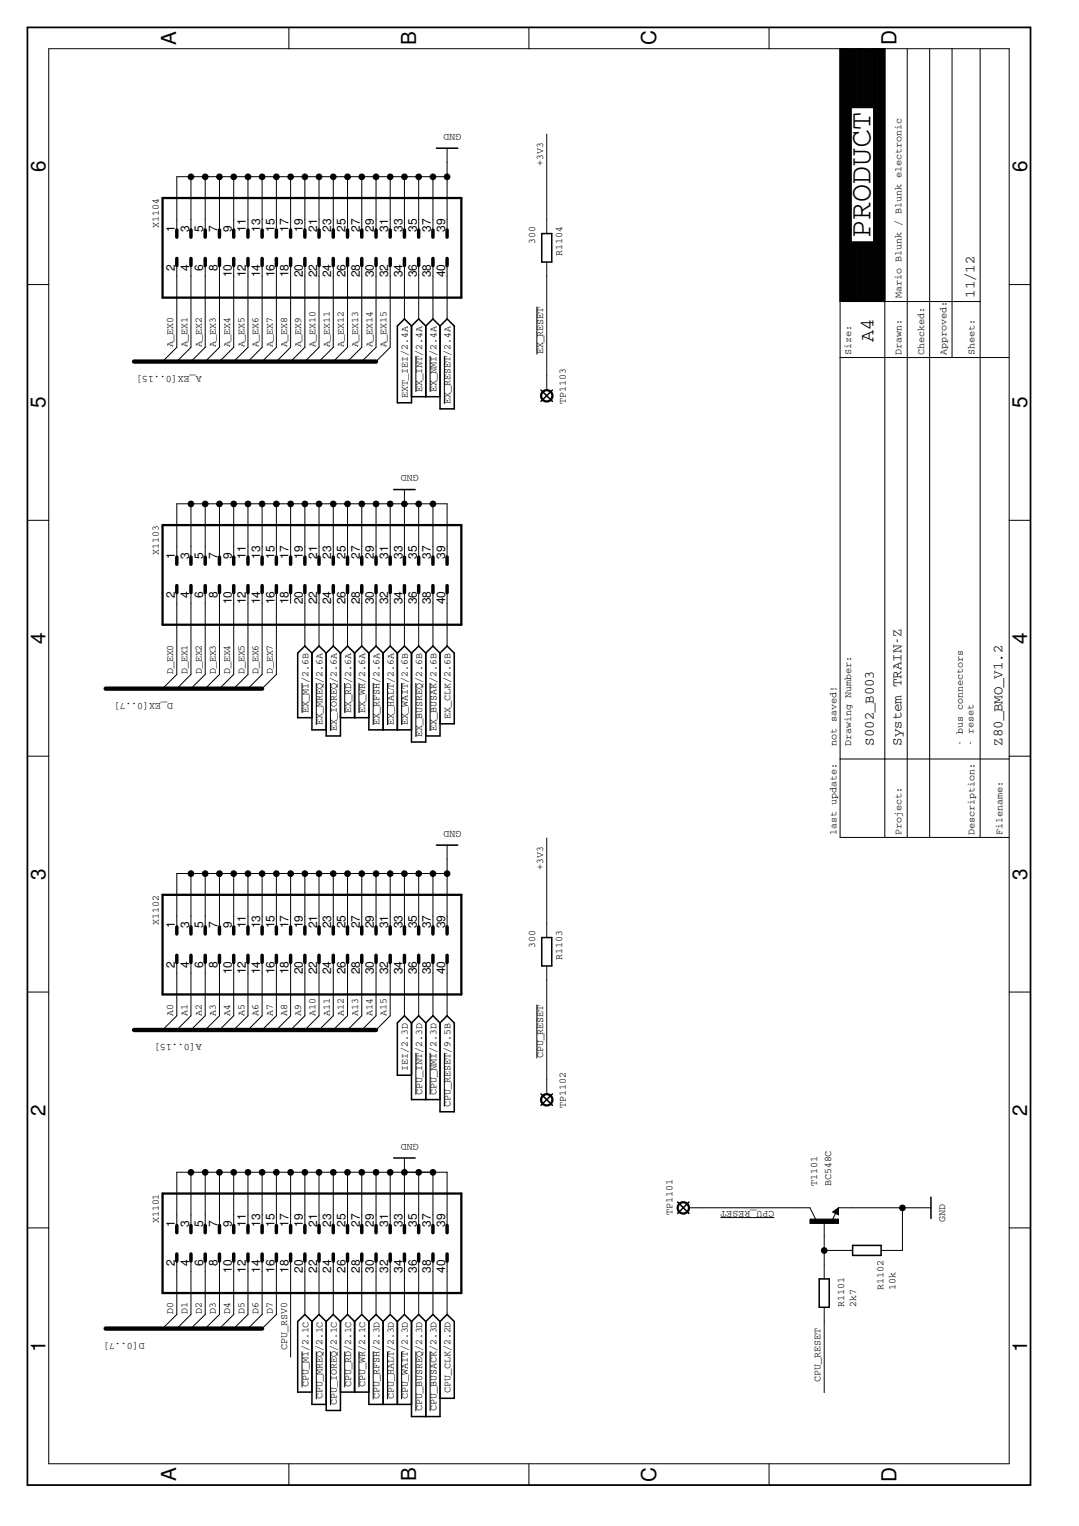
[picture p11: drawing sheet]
<svg xmlns="http://www.w3.org/2000/svg" width="210mm" height="297mm" viewBox="0 0 210 297" stroke-linecap="round" stroke-linejoin="round" font-family="sans-serif">
<g fill="none" stroke="#000" stroke-width=".3">
<path d="M84.9 28.9h4.1M105.4 45.5h1.9v5.5h-1.9zM78.7 62.1l1.4 1.4v14.9h-2.8v-14.9zM80.1 63.5l1.3-1.4 1.4 1.4M80.1 77.2h5.5M82.8 63.5v13.7M82.8 63.5l1.4-1.4 1.4 1.4M87 62.1l1.4 1.4v16.1h-2.8v-16.1zM105.2 75.9l2.3 2.2M107.5 75.9l-2.3 2.2M76.6 95.3h4.2M60.7 127.1v15h2.8"/>
<path d="M60.7 127.1l-1.4-1.3-1.4 1.3v12.6h2.8M60.7 127.1l1.4-1.3 1.4 1.3M63.5 127.1v16.2h2.7v-16.2M63.5 127.1l1.3-1.3 1.4 1.3M66.2 139.7h5.6M66.2 127.1l1.4-1.3 1.4 1.3M69 127.1v12.6M69 127.1l1.4-1.3 1.4 1.3M71.8 127.1v15h8.3M71.8 127.1l1.4-1.3 1.3 1.3M74.5 127.1v15M74.5 127.1l1.4-1.3 1.4 1.3"/>
<path d="M77.3 127.1v15M77.3 127.1l1.4-1.3 1.4 1.3M80.1 127.1v17.3h2.7v-17.3M80.1 127.1l1.3-1.3 1.4 1.3M82.8 127.1l1.4-1.3 1.4 1.3M85.6 127.1v16.2h-2.8M85.6 127.1l1.4-1.3 1.4 1.3v13.8h-2.8M84.9 164.5h4.1M80.1 199.1l-1.4-1.4-1.4 1.4v10.2h2.8M80.1 199.1v14.9h5.5M80.1 199.1l1.3-1.4 1.4 1.4M82.8 199.1v14.9"/>
<path d="M82.8 199.1l1.4-1.4 1.4 1.4M87 197.7l1.4 1.4v17.3h-2.8v-17.3zM105.4 182.5h1.9v5.5h-1.9zM105.2 212.9l2.3 2.3M107.5 212.9l-2.3 2.3M76.6 225.4h4.2M131.8 234l2.2 2.2M134 234l-2.2 2.2M162.5 235.9l.3-.1v.4l-.5-.3 .7-.5v.8M181.1 233v4.2M60.7 257.2l-1.4-1.3-1.4 1.3v13.8h2.8M60.7 257.2v16.2h2.8"/>
<path d="M60.7 257.2l1.4-1.3 1.4 1.3M63.5 257.2l1.3-1.3 1.4 1.3M63.5 257.2v17.4h2.7v-17.4M66.2 257.2l1.4-1.3 1.4 1.3M69 257.2v13.8M69 257.2l1.4-1.3 1.4 1.3M71.8 257.2v16.2h8.3M71.8 257.2l1.4-1.3 1.3 1.3M74.5 257.2v16.2M74.5 257.2l1.4-1.3 1.4 1.3M77.3 257.2v16.2M77.3 257.2l1.4-1.3 1.4 1.3"/>
<path d="M80.1 257.2v18.5h5.5v-18.5M80.1 257.2l1.3-1.3 1.4 1.3M82.8 257.2v18.5M82.8 257.2l1.4-1.3 1.4 1.3M85.6 257.2l1.4-1.3 1.4 1.3v15h-2.8M159.4 248.9h1.9v5.6h-1.9zM165.9 242.4h5.5v2h-5.5zM66.2 271h5.6"/>
</g>
<g fill="none" stroke="#000" stroke-width=".19">
<path d="M9.5 9.5h186.8v275.4h-186.8zM56.2 5.3v4.2M102.9 5.3v4.2M149.6 5.3v4.2M163.4 9.5v153.5h32.9M163.4 9.5h6.5M163.5 9.5v49.1M163.6 9.5v49.1M163.7 9.5v49.1M163.8 9.5v49.1M163.9 9.5v49.1M164 9.5v49.1"/>
<path d="M164.1 9.5v49.1M164.2 9.5v49.1M164.3 9.5v49.1M164.4 9.5v49.1M164.5 9.5v49.1M164.6 9.5v49.1M164.7 9.5v49.1M164.8 9.5v49.1M164.9 9.5v49.1M165 9.5v49.1M165.1 9.5v49.1M165.2 9.5v49.1"/>
<path d="M165.3 9.5v49.1M165.4 9.5v49.1M165.5 9.5v49.1M165.6 9.5v49.1M165.7 9.5v11.5M165.8 9.5v11.5M165.9 9.5v11.5M166 9.5v11.5M166.1 9.5v11.5M166.2 9.5v11.5M166.3 9.5v11.5M166.4 9.5v11.5"/>
<path d="M166.5 9.5v11.5M166.6 9.5v11.5M166.7 9.5v11.5M166.8 9.5v11.5M166.9 9.5v11.5M167 9.5v11.5M167.1 9.5v11.5M167.2 9.5v11.5M167.3 9.5v11.5M167.4 9.5v11.5M167.5 9.5v11.5M167.6 9.5v11.5"/>
<path d="M167.7 9.5v11.5M167.8 9.5v11.5M167.9 9.5v11.5M168 9.5v11.5M168.1 9.5v11.5M168.2 9.5v11.5M168.3 9.5v11.5M168.4 9.5v11.5M168.5 9.5v11.5M168.6 9.5v11.5M168.7 9.5v11.5M168.8 9.5v11.5"/>
<path d="M168.9 9.5v11.5M169 9.5v11.5M169.1 9.5v11.5M169.2 9.5v11.5M169.3 9.5v11.5M169.4 9.5v11.5M169.5 9.5v11.5M169.6 9.5v11.5M169.7 9.5v11.5M169.8 9.5v11.5M169.9 9.5v49.2M169.9 9.5h2.2v153.5"/>
<path d="M170 9.5v49.2M170.1 9.5v49.2M170.2 9.5v49.2M170.3 9.5v49.2M170.4 9.5v49.2M170.5 9.5v49.2M170.6 9.5v49.2M170.7 9.5v49.2M170.8 9.5v49.2M170.9 9.5v49.2M171 9.5v49.2M171.1 9.5v49.2"/>
<path d="M171.2 9.5v49.2M171.3 9.5v49.2M171.4 9.5v49.2M171.5 9.5v49.2M171.6 9.5v49.2M171.7 9.5v49.2M171.8 9.5v49.2M171.9 9.5v49.2M172 9.5v49.2M176.5 9.5v153.5M180.8 9.5v153.5M185.2 9.5v60.1"/>
<path d="M190.7 9.5v153.5M37.1 34.4v11.1M39.9 34.4v11.1M42.7 34.4v11.1M45.5 34.4v11.1M48.2 34.4v11.1M51 34.4v11.1M53.8 34.4v11.1M56.5 34.4v11.1M59.3 34.4v11.1M62.1 34.4v11.1M64.8 34.4v11.1"/>
<path d="M67.6 34.4v11.1M70.4 34.4v11.1M73.2 34.4v11.1M75.9 34.4v11.1M78.7 34.4v11.1M81.4 34.4v11.1M84.2 34.4v11.1M87 28.9v16.6M87 34.4h-52.6v11.1M106.4 26.1v19.4M169.9 21h-4.3v26.1M5.3 55.4h4.2"/>
<path d="M34.4 51v16.6l-2.8 2.8M37.1 51v16.6l-2.7 2.8M39.9 51v16.6l-2.8 2.8M42.7 51v16.6l-2.8 2.8M45.5 51v16.6l-2.8 2.8M48.2 51v16.6l-2.7 2.8M51 51v16.6l-2.8 2.8M53.8 51v16.6l-2.8 2.8M56.5 51v16.6l-2.7 2.8M59.3 51v16.6l-2.8 2.8M62.1 51v16.6l-2.8 2.8M64.8 51v16.6l-2.7 2.8"/>
<path d="M67.6 51v16.6l-2.8 2.8M70.4 51v16.6l-2.8 2.8M73.2 51v16.6l-2.8 2.8M75.9 51v16.6l-2.7 2.8M78.7 51v11.1M81.4 51v11.1M84.2 51v11.1M87 51v11.1M104.4 59.7v9.3M106.4 51v24.9M163.4 58.7h27.3M163.4 58.6l8.7 .1"/>
<path d="M163.4 47.1h6.5M165.7 47.1v11.5M165.8 47.1v11.5M165.9 47.1v11.5M166 47.1v11.5M166.1 47.1v11.5M166.2 47.1v11.5M166.3 47.1v11.5M166.4 47.1v11.5M166.5 47.1v11.5M166.6 47.1v11.5M166.7 47.1v11.5"/>
<path d="M166.8 47.1v11.5M166.9 47.1v11.5M167 47.1v11.5M167.1 47.1v11.5M167.2 47.1v11.5M167.3 47.1v11.5M167.4 47.1v11.5M167.5 47.1v11.5M167.6 47.1v11.5M167.7 47.1v11.5M167.8 47.1v11.5M167.9 47.1v11.5"/>
<path d="M168 47.1v11.5M168.1 47.1v11.5M168.2 47.1v11.5M168.3 47.1v11.5M168.4 47.1v11.5M168.5 47.1v11.5M168.6 47.1v11.6M168.7 47.1v11.6M168.8 47.1v11.6M168.9 47.1v11.6M169 47.1v11.6M169.1 47.1v11.6"/>
<path d="M169.2 47.1v11.6M169.3 47.1v11.6M169.4 47.1v11.6M169.5 47.1v11.6M169.6 47.1v11.6M169.7 47.1v11.6M169.8 47.1v11.6M196.3 55.4h4.2M80.9 69.3v7M83.7 69.3v7M86.4 69.3v9.3M163.4 69.6h32.9"/>
<path d="M37.1 98.1v11M39.9 98.1v11M42.7 98.1v11M45.5 98.1v11M48.2 98.1v11M51 98.1v11M53.8 98.1v11M56.5 98.1v11M59.3 98.1v11M62.1 98.1v11M64.8 98.1v11M67.6 98.1v11"/>
<path d="M70.4 98.1v11M73.2 98.1v11M75.9 98.1v11M78.7 95.3v13.8M81.4 98.1v11M84.2 98.1v11M5.3 101.3h4.2M34.4 109.1v-11h52.6v11M34.4 114.7v16.6l-2.8 2.7M37.1 114.7v16.6l-2.7 2.7M39.9 114.7v16.6l-2.8 2.7M42.7 114.7v16.6l-2.8 2.7"/>
<path d="M45.5 114.7v16.6l-2.8 2.7M48.2 114.7v16.6l-2.7 2.7M51 114.7v16.6l-2.8 2.7M53.8 114.7v16.6l-2.8 2.7M56.5 114.7v2.7M59.3 114.7v11.1M62.1 114.7v11.1M64.8 114.7v11.1M67.6 114.7v11.1M70.4 114.7v11.1M73.2 114.7v11.1M75.9 114.7v11.1"/>
<path d="M78.7 114.7v11.1M81.4 114.7v11.1M84.2 114.7v11.1M87 114.7v11.1M196.3 101.3h4.2M58.8 132.9v5.9M61.5 132.9v8.2M64.3 132.9v9.4M67.1 132.9v5.9M69.8 132.9v5.9M72.6 132.9v8.2M75.4 132.9v8.2"/>
<path d="M78.1 132.9v8.2M80.9 132.9v10.5M83.7 132.9v9.4M5.3 147.2h4.2M163.4 147.7h32.9M196.3 147.2h4.2M37.1 170v11.1M39.9 170v11.1M42.7 170v11.1M45.5 170v11.1M48.2 170v11.1M51 170v11.1"/>
<path d="M53.8 170v11.1M56.5 170v11.1M59.3 170v11.1M62.1 170v11.1M64.8 170v11.1M67.6 170v11.1M70.4 170v11.1M73.2 170v11.1M75.9 170v11.1M78.7 170v11.1M81.4 170v11.1M84.2 170v11.1"/>
<path d="M87 164.5v16.6M87 170h-52.6v11.1M106.4 163.1v19.4M5.3 193.1h4.2M34.4 186.6v11.1l-2.8 2.8M37.1 186.6v11.1l-2.7 2.8M39.9 186.6v11.1l-2.8 2.8M42.7 186.6v11.1l-2.8 2.8M45.5 186.6v11.1l-2.8 2.8M48.2 186.6v11.1l-2.7 2.8M51 186.6v11.1l-2.8 2.8M53.8 186.6v11.1l-2.8 2.8"/>
<path d="M56.5 186.6v11.1l-2.7 2.8M59.3 186.6v11.1l-2.8 2.8M62.1 186.6v11.1l-2.8 2.8M64.8 186.6v11.1l-2.7 2.8M67.6 186.6v11.1l-2.8 2.8M70.4 186.6v11.1l-2.8 2.8M73.2 186.6v11.1l-2.8 2.8M75.9 186.6v11.1l-2.7 2.8M78.7 186.6v11.1M81.4 186.6v11.1M84.2 186.6v11.1M87 186.6v11.1"/>
<path d="M104.4 195.5v10.5M106.4 188v24.9M196.3 193.1h4.2M80.9 204.9v8.2M83.7 204.9v8.2M86.4 204.9v10.5M5.3 239h4.2M34.4 239.2v-11h52.6v11M37.1 228.2v11M39.9 228.2v11M42.7 228.2v11M45.5 228.2v11"/>
<path d="M48.2 228.2v11M51 228.2v11M53.8 228.2v11M56.5 228.2v11M59.3 228.2v11M62.1 228.2v11M64.8 228.2v11M67.6 228.2v11M70.4 228.2v11M73.2 228.2v11M75.9 228.2v11M78.7 225.4v13.8"/>
<path d="M81.4 228.2v11M84.2 228.2v11M134 235.1h23.6l1.1 2.2M140.2 237h10.4M160.3 237.8v11.1M162 235.9l1.1-.8v1.4zM162.6 236.2l-.7 1.3M163.1 235.1h18M175.6 235.1v8.3h-4.2M196.3 239h4.2M34.4 244.8v11.1l-2.8 2.7M37.1 244.8v11.1l-2.7 2.7"/>
<path d="M39.9 244.8v11.1l-2.8 2.7M42.7 244.8v11.1l-2.8 2.7M45.5 244.8v11.1l-2.8 2.7M48.2 244.8v11.1l-2.7 2.7M51 244.8v11.1l-2.8 2.7M53.8 244.8v11.1l-2.8 2.7M56.5 244.8v19.4M59.3 244.8v11.1M62.1 244.8v11.1M64.8 244.8v11.1M67.6 244.8v11.1M70.4 244.8v11.1"/>
<path d="M73.2 244.8v11.1M75.9 244.8v11.1M78.7 244.8v11.1M81.4 244.8v11.1M84.2 244.8v11.1M87 244.8v11.1M160.3 254.5v16.6M160.3 243.4h5.6M58.8 263.1v6.9M61.5 263.1v9.3M64.3 263.1v10.4M67.1 263.1v6.9"/>
<path d="M69.8 263.1v6.9M72.6 263.1v9.3M75.4 263.1v9.3M78.1 263.1v9.3M80.9 263.1v11.6M83.7 263.1v11.6M56.2 284.9v4.2M102.9 284.9v4.2M149.6 284.9v4.2"/>
</g>
<g fill="none" stroke="#000" stroke-width=".44">
<path d="M31.6 38.5h58.1v19.4h-58.1zM31.6 102.2h58.1v19.4h-58.1zM31.6 174.2h58.1v19.4h-58.1zM31.6 232.3h58.1v19.4h-58.1z"/>
<circle cx="106.4" cy="77" r="1.1"/>
<circle cx="106.4" cy="214.1" r="1.1"/>
<circle cx="132.9" cy="235.1" r="1.1"/>
</g>
<g fill="none" stroke="#000" stroke-width=".68">
<path d="M34.4 44.8v1.4M34.4 50.3v1.4M37.1 44.8v1.4M37.1 50.3v1.4M39.9 44.8v1.4M39.9 50.3v1.4M42.7 44.8v1.4M42.7 50.3v1.4M45.5 44.8v1.4M45.5 50.3v1.4M48.2 44.8v1.4M48.2 50.3v1.4"/>
<path d="M51 44.8v1.4M51 50.3v1.4M53.8 44.8v1.4M53.8 50.3v1.4M56.5 44.8v1.4M56.5 50.3v1.4M59.3 44.8v1.4M59.3 50.3v1.4M62.1 44.8v1.4M62.1 50.3v1.4M64.8 44.8v1.4M64.8 50.3v1.4"/>
<path d="M67.6 44.8v1.4M67.6 50.3v1.4M70.4 44.8v1.4M70.4 50.3v1.4M73.2 44.8v1.4M73.2 50.3v1.4M75.9 44.8v1.4M75.9 50.3v1.4M78.7 44.8v1.4M78.7 50.3v1.4M81.4 44.8v1.4M81.4 50.3v1.4"/>
<path d="M84.2 44.8v1.4M84.2 50.3v1.4M87 44.8v1.4M87 50.3v1.4M34.4 108.4v1.4M34.4 114v1.4M37.1 108.4v1.4M37.1 114v1.4M39.9 108.4v1.4M39.9 114v1.4M42.7 108.4v1.4M42.7 114v1.4"/>
<path d="M45.5 108.4v1.4M45.5 114v1.4M48.2 108.4v1.4M48.2 114v1.4M51 108.4v1.4M51 114v1.4M53.8 108.4v1.4M53.8 114v1.4M56.5 108.4v1.4M56.5 114v1.4M59.3 108.4v1.4M59.3 114v1.4"/>
<path d="M62.1 108.4v1.4M62.1 114v1.4M64.8 108.4v1.4M64.8 114v1.4M67.6 108.4v1.4M67.6 114v1.4M70.4 108.4v1.4M70.4 114v1.4M73.2 108.4v1.4M73.2 114v1.4M75.9 108.4v1.4M75.9 114v1.4"/>
<path d="M78.7 108.4v1.4M78.7 114v1.4M81.4 108.4v1.4M81.4 114v1.4M84.2 108.4v1.4M84.2 114v1.4M87 108.4v1.4M87 114v1.4M34.4 180.4v1.4M34.4 185.9v1.4M37.1 180.4v1.4M37.1 185.9v1.4"/>
<path d="M39.9 180.4v1.4M39.9 185.9v1.4M42.7 180.4v1.4M42.7 185.9v1.4M45.5 180.4v1.4M45.5 185.9v1.4M48.2 180.4v1.4M48.2 185.9v1.4M51 180.4v1.4M51 185.9v1.4M53.8 180.4v1.4M53.8 185.9v1.4"/>
<path d="M56.5 180.4v1.4M56.5 185.9v1.4M59.3 180.4v1.4M59.3 185.9v1.4M62.1 180.4v1.4M62.1 185.9v1.4M64.8 180.4v1.4M64.8 185.9v1.4M67.6 180.4v1.4M67.6 185.9v1.4M70.4 180.4v1.4M70.4 185.9v1.4"/>
<path d="M73.2 180.4v1.4M73.2 185.9v1.4M75.9 180.4v1.4M75.9 185.9v1.4M78.7 180.4v1.4M78.7 185.9v1.4M81.4 180.4v1.4M81.4 185.9v1.4M84.2 180.4v1.4M84.2 185.9v1.4M87 180.4v1.4M87 185.9v1.4"/>
<path d="M34.4 238.5v1.4M37.1 238.5v1.4M39.9 238.5v1.4M42.7 238.5v1.4M45.5 238.5v1.4M48.2 238.5v1.4M51 238.5v1.4M53.8 238.5v1.4M56.5 238.5v1.4M59.3 238.5v1.4M62.1 238.5v1.4M64.8 238.5v1.4"/>
<path d="M67.6 238.5v1.4M70.4 238.5v1.4M73.2 238.5v1.4M75.9 238.5v1.4M78.7 238.5v1.4M81.4 238.5v1.4M84.2 238.5v1.4M87 238.5v1.4M34.4 244.1v1.4M37.1 244.1v1.4M39.9 244.1v1.4M42.7 244.1v1.4"/>
<path d="M45.5 244.1v1.4M48.2 244.1v1.4M51 244.1v1.4M53.8 244.1v1.4M56.5 244.1v1.4M59.3 244.1v1.4M62.1 244.1v1.4M64.8 244.1v1.4M67.6 244.1v1.4M70.4 244.1v1.4M73.2 244.1v1.4M75.9 244.1v1.4"/>
<path d="M78.7 244.1v1.4M81.4 244.1v1.4M84.2 244.1v1.4M87 244.1v1.4"/>
</g>
<path d="M157.6 237.3h5.5v.8h-5.5z" fill="#000" stroke="#000" stroke-width=".19"/>
<path d="M5.3 5.3h195.2v283.8h-195.2z" fill="none" stroke="#000" stroke-width=".34"/>
<path d="M26.1 70.4h47.1M20.6 134h30.4M26.1 200.5h47.1M20.6 258.6h30.4" fill="none" stroke="#000" stroke-width=".85"/>
<g fill="#000" stroke="#000" stroke-width=".19">
<circle cx="37.1" cy="34.4" r=".55"/>
<circle cx="39.9" cy="34.4" r=".55"/>
<circle cx="42.7" cy="34.4" r=".55"/>
<circle cx="45.5" cy="34.4" r=".55"/>
<circle cx="48.2" cy="34.4" r=".55"/>
<circle cx="51" cy="34.4" r=".55"/>
<circle cx="53.8" cy="34.4" r=".55"/>
<circle cx="56.5" cy="34.4" r=".55"/>
<circle cx="59.3" cy="34.4" r=".55"/>
<circle cx="62.1" cy="34.4" r=".55"/>
<circle cx="64.8" cy="34.4" r=".55"/>
<circle cx="67.6" cy="34.4" r=".55"/>
<circle cx="70.4" cy="34.4" r=".55"/>
<circle cx="73.2" cy="34.4" r=".55"/>
<circle cx="75.9" cy="34.4" r=".55"/>
<circle cx="78.7" cy="34.4" r=".55"/>
<circle cx="81.4" cy="34.4" r=".55"/>
<circle cx="84.2" cy="34.4" r=".55"/>
<circle cx="87" cy="34.4" r=".55"/>
<circle cx="37.1" cy="98.1" r=".55"/>
<circle cx="39.9" cy="98.1" r=".55"/>
<circle cx="42.7" cy="98.1" r=".55"/>
<circle cx="45.5" cy="98.1" r=".55"/>
<circle cx="48.2" cy="98.1" r=".55"/>
<circle cx="51" cy="98.1" r=".55"/>
<circle cx="53.8" cy="98.1" r=".55"/>
<circle cx="56.5" cy="98.1" r=".55"/>
<circle cx="59.3" cy="98.1" r=".55"/>
<circle cx="62.1" cy="98.1" r=".55"/>
<circle cx="64.8" cy="98.1" r=".55"/>
<circle cx="67.6" cy="98.1" r=".55"/>
<circle cx="70.4" cy="98.1" r=".55"/>
<circle cx="73.2" cy="98.1" r=".55"/>
<circle cx="75.9" cy="98.1" r=".55"/>
<circle cx="78.7" cy="98.1" r=".55"/>
<circle cx="81.4" cy="98.1" r=".55"/>
<circle cx="84.2" cy="98.1" r=".55"/>
<circle cx="37.1" cy="170.1" r=".55"/>
<circle cx="39.9" cy="170.1" r=".55"/>
<circle cx="42.7" cy="170.1" r=".55"/>
<circle cx="45.5" cy="170.1" r=".55"/>
<circle cx="48.2" cy="170.1" r=".55"/>
<circle cx="51" cy="170.1" r=".55"/>
<circle cx="53.8" cy="170.1" r=".55"/>
<circle cx="56.5" cy="170.1" r=".55"/>
<circle cx="59.3" cy="170.1" r=".55"/>
<circle cx="62.1" cy="170.1" r=".55"/>
<circle cx="64.8" cy="170.1" r=".55"/>
<circle cx="67.6" cy="170.1" r=".55"/>
<circle cx="70.4" cy="170.1" r=".55"/>
<circle cx="73.2" cy="170.1" r=".55"/>
<circle cx="75.9" cy="170.1" r=".55"/>
<circle cx="78.7" cy="170.1" r=".55"/>
<circle cx="81.4" cy="170.1" r=".55"/>
<circle cx="84.2" cy="170.1" r=".55"/>
<circle cx="87" cy="170.1" r=".55"/>
<circle cx="37.1" cy="228.2" r=".55"/>
<circle cx="39.9" cy="228.2" r=".55"/>
<circle cx="42.7" cy="228.2" r=".55"/>
<circle cx="45.5" cy="228.2" r=".55"/>
<circle cx="48.2" cy="228.2" r=".55"/>
<circle cx="51" cy="228.2" r=".55"/>
<circle cx="53.8" cy="228.2" r=".55"/>
<circle cx="56.5" cy="228.2" r=".55"/>
<circle cx="59.3" cy="228.2" r=".55"/>
<circle cx="62.1" cy="228.2" r=".55"/>
<circle cx="64.8" cy="228.2" r=".55"/>
<circle cx="67.6" cy="228.2" r=".55"/>
<circle cx="70.4" cy="228.2" r=".55"/>
<circle cx="73.2" cy="228.2" r=".55"/>
<circle cx="75.9" cy="228.2" r=".55"/>
<circle cx="78.7" cy="228.2" r=".55"/>
<circle cx="81.4" cy="228.2" r=".55"/>
<circle cx="84.2" cy="228.2" r=".55"/>
<circle cx="175.6" cy="235.1" r=".55"/>
<circle cx="160.3" cy="243.4" r=".55"/>
</g>
<text font-size="5.9" x="169.4" y="46.4" transform="rotate(-90 169.4 46.4)">PRODUCT</text>
<g font-size="4">
<text x="34.3" y="8.7" transform="rotate(-90 34.3 8.7)">A</text>
<text x="81" y="8.7" transform="rotate(-90 81 8.7)">B</text>
<text x="127.7" y="8.8" transform="rotate(-90 127.7 8.8)">C</text>
<text x="174.4" y="8.8" transform="rotate(-90 174.4 8.8)">D</text>
<text x="8.8" y="33.6" transform="rotate(-90 8.8 33.6)">6</text>
<text x="199.8" y="33.6" transform="rotate(-90 199.8 33.6)">6</text>
<text x="8.8" y="79.5" transform="rotate(-90 8.8 79.5)">5</text>
<text x="199.8" y="79.5" transform="rotate(-90 199.8 79.5)">5</text>
<text x="8.8" y="125.4" transform="rotate(-90 8.8 125.4)">4</text>
<text x="199.8" y="125.4" transform="rotate(-90 199.8 125.4)">4</text>
<text x="8.8" y="171.3" transform="rotate(-90 8.8 171.3)">3</text>
<text x="199.8" y="171.3" transform="rotate(-90 199.8 171.3)">3</text>
<text x="8.8" y="217.2" transform="rotate(-90 8.8 217.2)">2</text>
<text x="199.8" y="217.2" transform="rotate(-90 199.8 217.2)">2</text>
<text x="8.8" y="263.1" transform="rotate(-90 8.8 263.1)">1</text>
<text x="199.8" y="263.1" transform="rotate(-90 199.8 263.1)">1</text>
<text x="34.3" y="288.3" transform="rotate(-90 34.3 288.3)">A</text>
<text x="81" y="288.3" transform="rotate(-90 81 288.3)">B</text>
<text x="127.7" y="288.4" transform="rotate(-90 127.7 288.4)">C</text>
<text x="174.4" y="288.4" transform="rotate(-90 174.4 288.4)">D</text>
</g>
<text font-size="3.9" x="170" y="66.5" transform="rotate(-90 170 66.5)">A4</text>
<g font-size="2.7">
<text x="189.6" y="58" transform="rotate(-90 189.6 58)">11/12</text>
<text x="170" y="145.1" transform="rotate(-90 170 145.1)">S002_B003</text>
<text x="175.4" y="145.1" transform="rotate(-90 175.4 145.1)">System TRAIN-Z</text>
<text x="195" y="145.1" transform="rotate(-90 195 145.1)">Z80_BMO_V1.2</text>
</g>
<g font-size="2.3">
<text x="34" y="45.1" transform="rotate(-90 34 45.1)">1</text>
<text x="36.8" y="45.1" transform="rotate(-90 36.8 45.1)">3</text>
<text x="39.5" y="45.1" transform="rotate(-90 39.5 45.1)">5</text>
<text x="42.3" y="45.1" transform="rotate(-90 42.3 45.1)">7</text>
<text x="45.1" y="45.1" transform="rotate(-90 45.1 45.1)">9</text>
<text x="47.8" y="45.1" transform="rotate(-90 47.8 45.1)">11</text>
<text x="50.6" y="45.1" transform="rotate(-90 50.6 45.1)">13</text>
<text x="53.4" y="45.1" transform="rotate(-90 53.4 45.1)">15</text>
<text x="56.1" y="45.1" transform="rotate(-90 56.1 45.1)">17</text>
<text x="58.9" y="45.1" transform="rotate(-90 58.9 45.1)">19</text>
<text x="61.7" y="45.1" transform="rotate(-90 61.7 45.1)">21</text>
<text x="64.5" y="45.1" transform="rotate(-90 64.5 45.1)">23</text>
<text x="67.2" y="45.1" transform="rotate(-90 67.2 45.1)">25</text>
<text x="70" y="45.1" transform="rotate(-90 70 45.1)">27</text>
<text x="72.8" y="45.1" transform="rotate(-90 72.8 45.1)">29</text>
<text x="75.5" y="45.1" transform="rotate(-90 75.5 45.1)">31</text>
<text x="78.3" y="45.1" transform="rotate(-90 78.3 45.1)">33</text>
<text x="81.1" y="45.1" transform="rotate(-90 81.1 45.1)">35</text>
<text x="83.8" y="45.1" transform="rotate(-90 83.8 45.1)">37</text>
<text x="86.6" y="45.1" transform="rotate(-90 86.6 45.1)">39</text>
<text x="34" y="52.7" transform="rotate(-90 34 52.7)">2</text>
<text x="36.8" y="52.7" transform="rotate(-90 36.8 52.7)">4</text>
<text x="39.5" y="52.7" transform="rotate(-90 39.5 52.7)">6</text>
<text x="42.3" y="52.7" transform="rotate(-90 42.3 52.7)">8</text>
<text x="45.1" y="54" transform="rotate(-90 45.1 54)">10</text>
<text x="47.8" y="54" transform="rotate(-90 47.8 54)">12</text>
<text x="50.6" y="54" transform="rotate(-90 50.6 54)">14</text>
<text x="53.4" y="54" transform="rotate(-90 53.4 54)">16</text>
<text x="56.1" y="54" transform="rotate(-90 56.1 54)">18</text>
<text x="58.9" y="54" transform="rotate(-90 58.9 54)">20</text>
<text x="61.7" y="54" transform="rotate(-90 61.7 54)">22</text>
<text x="64.5" y="54" transform="rotate(-90 64.5 54)">24</text>
<text x="67.2" y="54" transform="rotate(-90 67.2 54)">26</text>
<text x="70" y="54" transform="rotate(-90 70 54)">28</text>
<text x="72.8" y="54" transform="rotate(-90 72.8 54)">30</text>
<text x="75.5" y="54" transform="rotate(-90 75.5 54)">32</text>
<text x="78.3" y="54" transform="rotate(-90 78.3 54)">34</text>
<text x="81.1" y="54" transform="rotate(-90 81.1 54)">36</text>
<text x="83.8" y="54" transform="rotate(-90 83.8 54)">38</text>
<text x="86.6" y="54" transform="rotate(-90 86.6 54)">40</text>
<text x="34" y="108.7" transform="rotate(-90 34 108.7)">1</text>
<text x="36.8" y="108.7" transform="rotate(-90 36.8 108.7)">3</text>
<text x="39.5" y="108.7" transform="rotate(-90 39.5 108.7)">5</text>
<text x="42.3" y="108.7" transform="rotate(-90 42.3 108.7)">7</text>
<text x="45.1" y="108.7" transform="rotate(-90 45.1 108.7)">9</text>
<text x="47.8" y="108.7" transform="rotate(-90 47.8 108.7)">11</text>
<text x="50.6" y="108.7" transform="rotate(-90 50.6 108.7)">13</text>
<text x="53.4" y="108.7" transform="rotate(-90 53.4 108.7)">15</text>
<text x="56.1" y="108.7" transform="rotate(-90 56.1 108.7)">17</text>
<text x="58.9" y="108.7" transform="rotate(-90 58.9 108.7)">19</text>
<text x="61.7" y="108.7" transform="rotate(-90 61.7 108.7)">21</text>
<text x="64.5" y="108.7" transform="rotate(-90 64.5 108.7)">23</text>
<text x="67.2" y="108.7" transform="rotate(-90 67.2 108.7)">25</text>
<text x="70" y="108.7" transform="rotate(-90 70 108.7)">27</text>
<text x="72.8" y="108.7" transform="rotate(-90 72.8 108.7)">29</text>
<text x="75.5" y="108.7" transform="rotate(-90 75.5 108.7)">31</text>
<text x="78.3" y="108.7" transform="rotate(-90 78.3 108.7)">33</text>
<text x="81.1" y="108.7" transform="rotate(-90 81.1 108.7)">35</text>
<text x="83.8" y="108.7" transform="rotate(-90 83.8 108.7)">37</text>
<text x="86.6" y="108.7" transform="rotate(-90 86.6 108.7)">39</text>
<text x="34" y="116.4" transform="rotate(-90 34 116.4)">2</text>
<text x="36.8" y="116.4" transform="rotate(-90 36.8 116.4)">4</text>
<text x="39.5" y="116.4" transform="rotate(-90 39.5 116.4)">6</text>
<text x="42.3" y="116.4" transform="rotate(-90 42.3 116.4)">8</text>
<text x="45.1" y="117.6" transform="rotate(-90 45.1 117.6)">10</text>
<text x="47.8" y="117.6" transform="rotate(-90 47.8 117.6)">12</text>
<text x="50.6" y="117.6" transform="rotate(-90 50.6 117.6)">14</text>
<text x="53.4" y="117.6" transform="rotate(-90 53.4 117.6)">16</text>
<text x="56.1" y="117.6" transform="rotate(-90 56.1 117.6)">18</text>
<text x="58.9" y="117.6" transform="rotate(-90 58.9 117.6)">20</text>
<text x="61.7" y="117.6" transform="rotate(-90 61.7 117.6)">22</text>
<text x="64.5" y="117.6" transform="rotate(-90 64.5 117.6)">24</text>
<text x="67.2" y="117.6" transform="rotate(-90 67.2 117.6)">26</text>
<text x="70" y="117.6" transform="rotate(-90 70 117.6)">28</text>
<text x="72.8" y="117.6" transform="rotate(-90 72.8 117.6)">30</text>
<text x="75.5" y="117.6" transform="rotate(-90 75.5 117.6)">32</text>
<text x="78.3" y="117.6" transform="rotate(-90 78.3 117.6)">34</text>
<text x="81.1" y="117.6" transform="rotate(-90 81.1 117.6)">36</text>
<text x="83.8" y="117.6" transform="rotate(-90 83.8 117.6)">38</text>
<text x="86.6" y="117.6" transform="rotate(-90 86.6 117.6)">40</text>
<text x="34" y="180.7" transform="rotate(-90 34 180.7)">1</text>
<text x="36.8" y="180.7" transform="rotate(-90 36.8 180.7)">3</text>
<text x="39.5" y="180.7" transform="rotate(-90 39.5 180.7)">5</text>
<text x="42.3" y="180.7" transform="rotate(-90 42.3 180.7)">7</text>
<text x="45.1" y="180.7" transform="rotate(-90 45.1 180.7)">9</text>
<text x="47.8" y="180.7" transform="rotate(-90 47.8 180.7)">11</text>
<text x="50.6" y="180.7" transform="rotate(-90 50.6 180.7)">13</text>
<text x="53.4" y="180.7" transform="rotate(-90 53.4 180.7)">15</text>
<text x="56.1" y="180.7" transform="rotate(-90 56.1 180.7)">17</text>
<text x="58.9" y="180.7" transform="rotate(-90 58.9 180.7)">19</text>
<text x="61.7" y="180.7" transform="rotate(-90 61.7 180.7)">21</text>
<text x="64.5" y="180.7" transform="rotate(-90 64.5 180.7)">23</text>
<text x="67.2" y="180.7" transform="rotate(-90 67.2 180.7)">25</text>
<text x="70" y="180.7" transform="rotate(-90 70 180.7)">27</text>
<text x="72.8" y="180.7" transform="rotate(-90 72.8 180.7)">29</text>
<text x="75.5" y="180.7" transform="rotate(-90 75.5 180.7)">31</text>
<text x="78.3" y="180.7" transform="rotate(-90 78.3 180.7)">33</text>
<text x="81.1" y="180.7" transform="rotate(-90 81.1 180.7)">35</text>
<text x="83.8" y="180.7" transform="rotate(-90 83.8 180.7)">37</text>
<text x="86.6" y="180.7" transform="rotate(-90 86.6 180.7)">39</text>
<text x="34" y="188.3" transform="rotate(-90 34 188.3)">2</text>
<text x="36.8" y="188.3" transform="rotate(-90 36.8 188.3)">4</text>
<text x="39.5" y="188.3" transform="rotate(-90 39.5 188.3)">6</text>
<text x="42.3" y="188.3" transform="rotate(-90 42.3 188.3)">8</text>
<text x="45.1" y="189.6" transform="rotate(-90 45.1 189.6)">10</text>
<text x="47.8" y="189.6" transform="rotate(-90 47.8 189.6)">12</text>
<text x="50.6" y="189.6" transform="rotate(-90 50.6 189.6)">14</text>
<text x="53.4" y="189.6" transform="rotate(-90 53.4 189.6)">16</text>
<text x="56.1" y="189.6" transform="rotate(-90 56.1 189.6)">18</text>
<text x="58.9" y="189.6" transform="rotate(-90 58.9 189.6)">20</text>
<text x="61.7" y="189.6" transform="rotate(-90 61.7 189.6)">22</text>
<text x="64.5" y="189.6" transform="rotate(-90 64.5 189.6)">24</text>
<text x="67.2" y="189.6" transform="rotate(-90 67.2 189.6)">26</text>
<text x="70" y="189.6" transform="rotate(-90 70 189.6)">28</text>
<text x="72.8" y="189.6" transform="rotate(-90 72.8 189.6)">30</text>
<text x="75.5" y="189.6" transform="rotate(-90 75.5 189.6)">32</text>
<text x="78.3" y="189.6" transform="rotate(-90 78.3 189.6)">34</text>
<text x="81.1" y="189.6" transform="rotate(-90 81.1 189.6)">36</text>
<text x="83.8" y="189.6" transform="rotate(-90 83.8 189.6)">38</text>
<text x="86.6" y="189.6" transform="rotate(-90 86.6 189.6)">40</text>
<text x="34" y="238.9" transform="rotate(-90 34 238.9)">1</text>
<text x="36.8" y="238.9" transform="rotate(-90 36.8 238.9)">3</text>
<text x="39.5" y="238.9" transform="rotate(-90 39.5 238.9)">5</text>
<text x="42.3" y="238.9" transform="rotate(-90 42.3 238.9)">7</text>
<text x="45.1" y="238.9" transform="rotate(-90 45.1 238.9)">9</text>
<text x="47.8" y="238.9" transform="rotate(-90 47.8 238.9)">11</text>
<text x="50.6" y="238.9" transform="rotate(-90 50.6 238.9)">13</text>
<text x="53.4" y="238.9" transform="rotate(-90 53.4 238.9)">15</text>
<text x="56.1" y="238.9" transform="rotate(-90 56.1 238.9)">17</text>
<text x="58.9" y="238.9" transform="rotate(-90 58.9 238.9)">19</text>
<text x="61.7" y="238.9" transform="rotate(-90 61.7 238.9)">21</text>
<text x="64.5" y="238.9" transform="rotate(-90 64.5 238.9)">23</text>
<text x="67.2" y="238.9" transform="rotate(-90 67.2 238.9)">25</text>
<text x="70" y="238.9" transform="rotate(-90 70 238.9)">27</text>
<text x="72.8" y="238.9" transform="rotate(-90 72.8 238.9)">29</text>
<text x="75.5" y="238.9" transform="rotate(-90 75.5 238.9)">31</text>
<text x="78.3" y="238.9" transform="rotate(-90 78.3 238.9)">33</text>
<text x="81.1" y="238.9" transform="rotate(-90 81.1 238.9)">35</text>
<text x="83.8" y="238.9" transform="rotate(-90 83.8 238.9)">37</text>
<text x="86.6" y="238.9" transform="rotate(-90 86.6 238.9)">39</text>
<text x="34" y="246.5" transform="rotate(-90 34 246.5)">2</text>
<text x="36.8" y="246.5" transform="rotate(-90 36.8 246.5)">4</text>
<text x="39.5" y="246.5" transform="rotate(-90 39.5 246.5)">6</text>
<text x="42.3" y="246.5" transform="rotate(-90 42.3 246.5)">8</text>
<text x="45.1" y="247.8" transform="rotate(-90 45.1 247.8)">10</text>
<text x="47.8" y="247.8" transform="rotate(-90 47.8 247.8)">12</text>
<text x="50.6" y="247.8" transform="rotate(-90 50.6 247.8)">14</text>
<text x="53.4" y="247.8" transform="rotate(-90 53.4 247.8)">16</text>
<text x="56.1" y="247.8" transform="rotate(-90 56.1 247.8)">18</text>
<text x="58.9" y="247.8" transform="rotate(-90 58.9 247.8)">20</text>
<text x="61.7" y="247.8" transform="rotate(-90 61.7 247.8)">22</text>
<text x="64.5" y="247.8" transform="rotate(-90 64.5 247.8)">24</text>
<text x="67.2" y="247.8" transform="rotate(-90 67.2 247.8)">26</text>
<text x="70" y="247.8" transform="rotate(-90 70 247.8)">28</text>
<text x="72.8" y="247.8" transform="rotate(-90 72.8 247.8)">30</text>
<text x="75.5" y="247.8" transform="rotate(-90 75.5 247.8)">32</text>
<text x="78.3" y="247.8" transform="rotate(-90 78.3 247.8)">34</text>
<text x="81.1" y="247.8" transform="rotate(-90 81.1 247.8)">36</text>
<text x="83.8" y="247.8" transform="rotate(-90 83.8 247.8)">38</text>
<text x="86.6" y="247.8" transform="rotate(-90 86.6 247.8)">40</text>
</g>
<g font-size="1.9">
<text x="89.7" y="26.1" transform="rotate(-180 89.7 26.1)">GND</text>
<text x="105.7" y="32.3" transform="rotate(-90 105.7 32.3)">+3V3</text>
<text x="30.9" y="44.4" transform="rotate(-90 30.9 44.4)">X1104</text>
<text x="104.1" y="47.6" transform="rotate(-90 104.1 47.6)">300</text>
<text x="109.4" y="49.9" transform="rotate(-90 109.4 49.9)">R1104</text>
<text x="175.4" y="58" transform="rotate(-90 175.4 58)">Mario Blunk / Blunk electronic</text>
<text x="33.7" y="67.6" transform="rotate(-90 33.7 67.6)">A_EX0</text>
<text x="36.5" y="67.6" transform="rotate(-90 36.5 67.6)">A_EX1</text>
<text x="39.2" y="67.6" transform="rotate(-90 39.2 67.6)">A_EX2</text>
<text x="42" y="67.6" transform="rotate(-90 42 67.6)">A_EX3</text>
<text x="44.8" y="67.6" transform="rotate(-90 44.8 67.6)">A_EX4</text>
<text x="47.5" y="67.6" transform="rotate(-90 47.5 67.6)">A_EX5</text>
<text x="50.3" y="67.6" transform="rotate(-90 50.3 67.6)">A_EX6</text>
<text x="53.1" y="67.6" transform="rotate(-90 53.1 67.6)">A_EX7</text>
<text x="55.8" y="67.6" transform="rotate(-90 55.8 67.6)">A_EX8</text>
<text x="58.6" y="67.6" transform="rotate(-90 58.6 67.6)">A_EX9</text>
<text x="61.4" y="67.6" transform="rotate(-90 61.4 67.6)">A_EX10</text>
<text x="64.1" y="67.6" transform="rotate(-90 64.1 67.6)">A_EX11</text>
<text x="66.9" y="67.6" transform="rotate(-90 66.9 67.6)">A_EX12</text>
<text x="69.7" y="67.6" transform="rotate(-90 69.7 67.6)">A_EX13</text>
<text x="72.4" y="67.6" transform="rotate(-90 72.4 67.6)">A_EX14</text>
<text x="75.2" y="67.6" transform="rotate(-90 75.2 67.6)">A_EX15</text>
<text x="105.7" y="69" transform="rotate(-90 105.7 69)">EX_RESET</text>
<text x="165.6" y="69.1" transform="rotate(-90 165.6 69.1)">Size:</text>
<text x="175.4" y="69.1" transform="rotate(-90 175.4 69.1)">Drawn:</text>
<text x="179.8" y="69.1" transform="rotate(-90 179.8 69.1)">Checked:</text>
<text x="184.1" y="69.1" transform="rotate(-90 184.1 69.1)">Approved:</text>
<text x="189.6" y="69.1" transform="rotate(-90 189.6 69.1)">Sheet:</text>
<text x="39.2" y="73.1" transform="rotate(-180 39.2 73.1)">A_EX[0..15]</text>
<text x="79.4" y="77.4" transform="rotate(-90 79.4 77.4)">EXT_IEI/2.4A</text>
<text x="82.1" y="76.3" transform="rotate(-90 82.1 76.3)">EX_INT/2.4A</text>
<text x="84.9" y="76.3" transform="rotate(-90 84.9 76.3)">EX_NMI/2.4A</text>
<text x="87.7" y="78.6" transform="rotate(-90 87.7 78.6)">EX_RESET/2.4A</text>
<text x="110.1" y="78.7" transform="rotate(-90 110.1 78.7)">TP1103</text>
<text x="81.4" y="92.5" transform="rotate(-180 81.4 92.5)">GND</text>
<text x="30.9" y="108" transform="rotate(-90 30.9 108)">X1103</text>
<text x="33.7" y="131.3" transform="rotate(-90 33.7 131.3)">D_EX0</text>
<text x="36.5" y="131.3" transform="rotate(-90 36.5 131.3)">D_EX1</text>
<text x="39.2" y="131.3" transform="rotate(-90 39.2 131.3)">D_EX2</text>
<text x="42" y="131.3" transform="rotate(-90 42 131.3)">D_EX3</text>
<text x="44.8" y="131.3" transform="rotate(-90 44.8 131.3)">D_EX4</text>
<text x="47.5" y="131.3" transform="rotate(-90 47.5 131.3)">D_EX5</text>
<text x="50.3" y="131.3" transform="rotate(-90 50.3 131.3)">D_EX6</text>
<text x="53.1" y="131.3" transform="rotate(-90 53.1 131.3)">D_EX7</text>
<text x="33.7" y="136.8" transform="rotate(-180 33.7 136.8)">D_EX[0..7]</text>
<text x="60" y="138.8" transform="rotate(-90 60 138.8)">EX_M1/2.6B</text>
<text x="62.8" y="141.1" transform="rotate(-90 62.8 141.1)">EX_MREQ/2.6A</text>
<text x="65.5" y="142.3" transform="rotate(-90 65.5 142.3)">EX_IOREQ/2.6A</text>
<text x="68.3" y="138.8" transform="rotate(-90 68.3 138.8)">EX_RD/2.6A</text>
<text x="71.1" y="138.8" transform="rotate(-90 71.1 138.8)">EX_WR/2.6A</text>
<text x="73.8" y="141.1" transform="rotate(-90 73.8 141.1)">EX_RFSH/2.6A</text>
<text x="76.6" y="141.1" transform="rotate(-90 76.6 141.1)">EX_HALT/2.6A</text>
<text x="79.4" y="141.1" transform="rotate(-90 79.4 141.1)">EX_WAIT/2.6B</text>
<text x="82.1" y="143.4" transform="rotate(-90 82.1 143.4)">EX_BUSREQ/2.6B</text>
<text x="84.9" y="142.3" transform="rotate(-90 84.9 142.3)">EX_BUSAK/2.6B</text>
<text x="87.7" y="139.9" transform="rotate(-90 87.7 139.9)">EX_CLK/2.6B</text>
<text x="162.7" y="145.1" transform="rotate(-90 162.7 145.1)">not saved!</text>
<text x="165.6" y="145.1" transform="rotate(-90 165.6 145.1)">Drawing Number:</text>
<text x="187.3" y="145.1" transform="rotate(-90 187.3 145.1)">- bus connectors</text>
<text x="189.4" y="145.1" transform="rotate(-90 189.4 145.1)">- reset</text>
<text x="89.7" y="161.7" transform="rotate(-180 89.7 161.7)">GND</text>
<text x="162.7" y="162.5" transform="rotate(-90 162.7 162.5)">last update:</text>
<text x="175.4" y="162.5" transform="rotate(-90 175.4 162.5)">Project:</text>
<text x="189.6" y="162.5" transform="rotate(-90 189.6 162.5)">Description:</text>
<text x="195" y="162.5" transform="rotate(-90 195 162.5)">Filename:</text>
<text x="105.7" y="169.3" transform="rotate(-90 105.7 169.3)">+3V3</text>
<text x="30.9" y="180" transform="rotate(-90 30.9 180)">X1102</text>
<text x="104.1" y="184.6" transform="rotate(-90 104.1 184.6)">300</text>
<text x="109.4" y="186.9" transform="rotate(-90 109.4 186.9)">R1103</text>
<text x="33.7" y="197.7" transform="rotate(-90 33.7 197.7)">A0</text>
<text x="36.5" y="197.7" transform="rotate(-90 36.5 197.7)">A1</text>
<text x="39.2" y="197.7" transform="rotate(-90 39.2 197.7)">A2</text>
<text x="42" y="197.7" transform="rotate(-90 42 197.7)">A3</text>
<text x="44.8" y="197.7" transform="rotate(-90 44.8 197.7)">A4</text>
<text x="47.5" y="197.7" transform="rotate(-90 47.5 197.7)">A5</text>
<text x="50.3" y="197.7" transform="rotate(-90 50.3 197.7)">A6</text>
<text x="53.1" y="197.7" transform="rotate(-90 53.1 197.7)">A7</text>
<text x="55.8" y="197.7" transform="rotate(-90 55.8 197.7)">A8</text>
<text x="58.6" y="197.7" transform="rotate(-90 58.6 197.7)">A9</text>
<text x="61.4" y="197.7" transform="rotate(-90 61.4 197.7)">A10</text>
<text x="64.1" y="197.7" transform="rotate(-90 64.1 197.7)">A11</text>
<text x="66.9" y="197.7" transform="rotate(-90 66.9 197.7)">A12</text>
<text x="69.7" y="197.7" transform="rotate(-90 69.7 197.7)">A13</text>
<text x="72.4" y="197.7" transform="rotate(-90 72.4 197.7)">A14</text>
<text x="75.2" y="197.7" transform="rotate(-90 75.2 197.7)">A15</text>
<text x="39.2" y="203.3" transform="rotate(-180 39.2 203.3)">A[0..15]</text>
<text x="79.4" y="208.4" transform="rotate(-90 79.4 208.4)">IEI/2.3D</text>
<text x="105.7" y="206" transform="rotate(-90 105.7 206)">CPU_RESET</text>
<text x="82.1" y="213.1" transform="rotate(-90 82.1 213.1)">CPU_INT/2.3D</text>
<text x="84.9" y="213.1" transform="rotate(-90 84.9 213.1)">CPU_NMI/2.3D</text>
<text x="87.7" y="215.4" transform="rotate(-90 87.7 215.4)">CPU_RESET/9.5B</text>
<text x="110.1" y="215.7" transform="rotate(-90 110.1 215.7)">TP1102</text>
<text x="81.4" y="222.6" transform="rotate(-180 81.4 222.6)">GND</text>
<text x="158.9" y="230.9" transform="rotate(-90 158.9 230.9)">T1101</text>
<text x="161.7" y="230.9" transform="rotate(-90 161.7 230.9)">BC548C</text>
<text x="30.9" y="238.1" transform="rotate(-90 30.9 238.1)">X1101</text>
<text x="130.9" y="236.5" transform="rotate(-90 130.9 236.5)">TP1101</text>
<text x="150.6" y="235.8" transform="rotate(-180 150.6 235.8)">CPU_RESET</text>
<text x="183.9" y="237.9" transform="rotate(-90 183.9 237.9)">GND</text>
<text x="171.8" y="251" transform="rotate(-90 171.8 251)">R1102</text>
<text x="174.2" y="251" transform="rotate(-90 174.2 251)">10k</text>
<text x="33.7" y="255.9" transform="rotate(-90 33.7 255.9)">D0</text>
<text x="36.5" y="255.9" transform="rotate(-90 36.5 255.9)">D1</text>
<text x="39.2" y="255.9" transform="rotate(-90 39.2 255.9)">D2</text>
<text x="42" y="255.9" transform="rotate(-90 42 255.9)">D3</text>
<text x="44.8" y="255.9" transform="rotate(-90 44.8 255.9)">D4</text>
<text x="47.5" y="255.9" transform="rotate(-90 47.5 255.9)">D5</text>
<text x="50.3" y="255.9" transform="rotate(-90 50.3 255.9)">D6</text>
<text x="53.1" y="255.9" transform="rotate(-90 53.1 255.9)">D7</text>
<text x="164.2" y="254.5" transform="rotate(-90 164.2 254.5)">R1101</text>
<text x="166.6" y="254.5" transform="rotate(-90 166.6 254.5)">2k7</text>
<text x="28.2" y="261.4" transform="rotate(-180 28.2 261.4)">D[0..7]</text>
<text x="55.8" y="262.8" transform="rotate(-90 55.8 262.8)">CPU_RSV0</text>
<text x="159.6" y="269" transform="rotate(-90 159.6 269)">CPU_RESET</text>
<text x="60" y="270" transform="rotate(-90 60 270)">CPU_M1/2.1C</text>
<text x="62.8" y="272.4" transform="rotate(-90 62.8 272.4)">CPU_MREQ/2.1C</text>
<text x="65.5" y="273.5" transform="rotate(-90 65.5 273.5)">CPU_IOREQ/2.1C</text>
<text x="68.3" y="270" transform="rotate(-90 68.3 270)">CPU_RD/2.1C</text>
<text x="71.1" y="270" transform="rotate(-90 71.1 270)">CPU_WR/2.1C</text>
<text x="73.8" y="272.4" transform="rotate(-90 73.8 272.4)">CPU_RFSH/2.3D</text>
<text x="76.6" y="272.4" transform="rotate(-90 76.6 272.4)">CPU_HALT/2.3D</text>
<text x="79.4" y="272.4" transform="rotate(-90 79.4 272.4)">CPU_WAIT/2.3D</text>
<text x="82.1" y="274.7" transform="rotate(-90 82.1 274.7)">CPU_BUSREQ/2.3D</text>
<text x="84.9" y="274.7" transform="rotate(-90 84.9 274.7)">CPU_BUSACK/2.3D</text>
<text x="87.7" y="271.2" transform="rotate(-90 87.7 271.2)">CPU_CLK/2.2D</text>
</g>
</svg>
